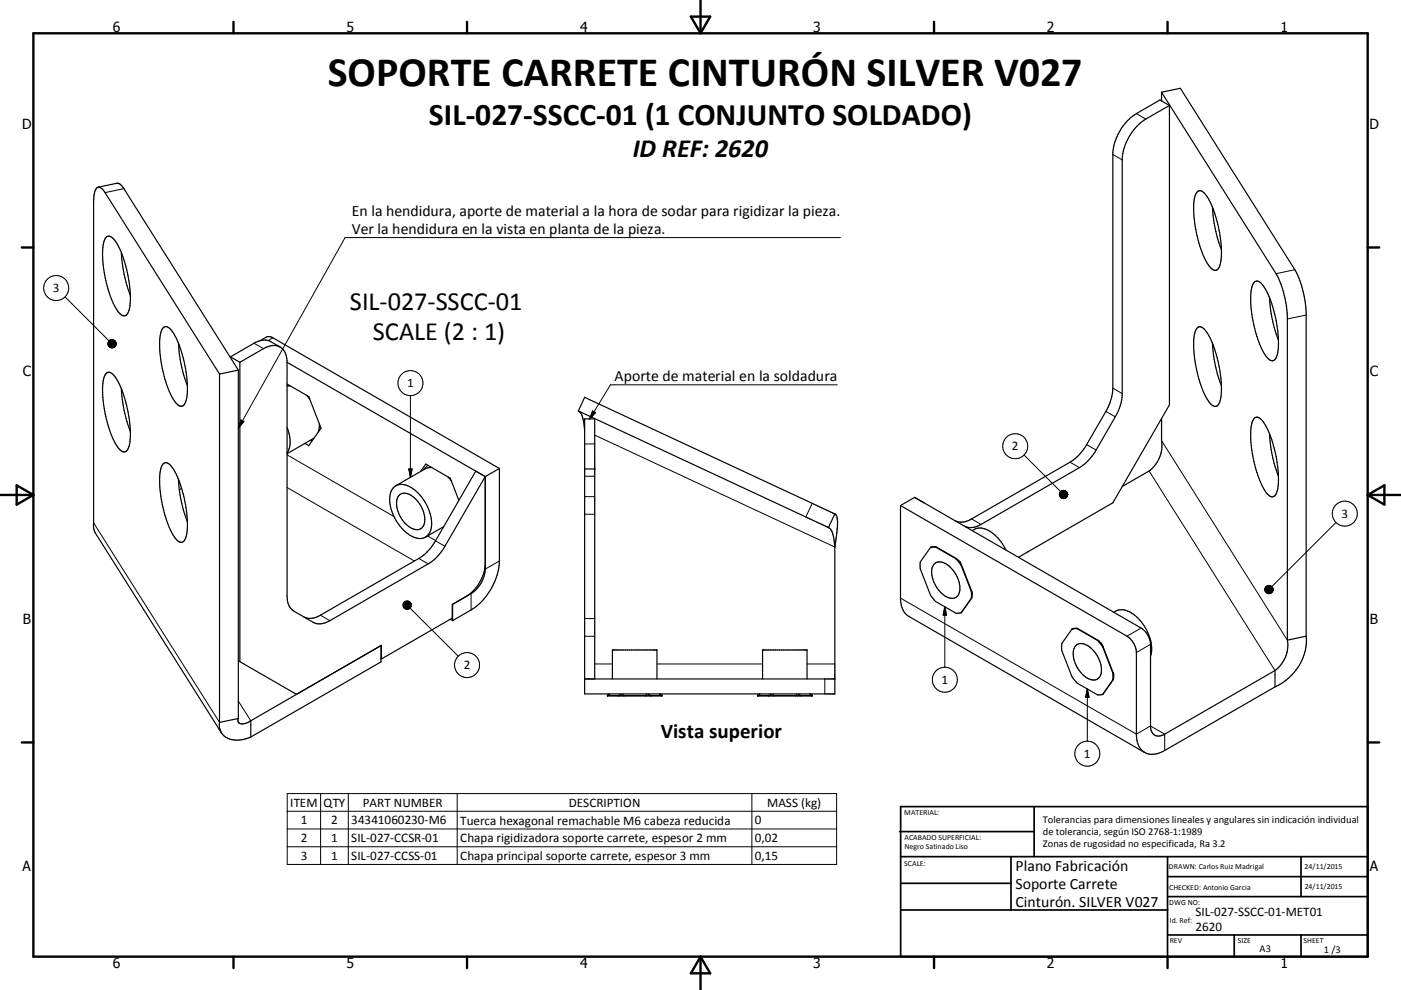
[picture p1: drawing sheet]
<svg xmlns="http://www.w3.org/2000/svg" width="420mm" height="297mm" viewBox="0 0 420 297" stroke-linecap="round" stroke-linejoin="round" font-family="sans-serif">
<g fill="none" stroke="#000" stroke-width=".36">
<path d="M348.2 27.7l5.7-1.2 34.3 54.4a30.4 30.4 0 0 1 3.4 13v97M348.2 27.7l34.4 54.4a29.6 29.6 0 0 1 3.4 13v97M348.2 27.7v2.6M350.6 31.6v89.9l-17 29.4-25.4 14.7M350.6 31.6l-7.1 4.1a15.7 15.7 0 0 0-7 12.3v70.1a14.5 14.5 0 0 1-2.1 6.9l-5.8 10a14.3 14.3 0 0 1-5 5.3l-29.5 17a5 5 0 0 1-5 .5M350.6 31.6l-2.8-1.6-7.1 4.1a15.8 15.8 0 0 0-7.1 11.6v70.7a14.5 14.5 0 0 1-2 7l-5.8 10a13.9 13.9 0 0 1-5 5.3l-29.5 17a5.1 5.1 0 0 1-5 .5M29.4 56.2l5.7-1.2a2.44 2.44 0 0 1 2 1.6l34.4 54.4M359.1 57.5a1.59 1.59 0 0 1 2.3 .8 33.4 33.4 0 0 1 4.8 17.8 6.7 6.7 0 0 1-1.3 4.8 1.81 1.81 0 0 1-2.4-1 33.6 33.6 0 0 1-4.3-20.9zM31.9 71.1a1.6 1.6 0 0 1 2.4 .8 33.9 33.9 0 0 1 4.8 17.2 7.4 7.4 0 0 1-1.3 5.5 2.19 2.19 0 0 1-2.7-1.5 33.8 33.8 0 0 1-4-20.4zM36.4 75.8a40.9 40.9 0 0 0 2.7 12.8M363.5 62.2l.7 5.6 .7 3.4 1.3 3.7M48.8 98.4a1.35 1.35 0 0 1 2.3 .3 27.4 27.4 0 0 1 4.8 13.6l.3 3.1a9.4 9.4 0 0 1-1.1 6.1 1.45 1.45 0 0 1-2.3-.5 30.4 30.4 0 0 1-4.9-15.5 11.3 11.3 0 0 1 .9-7.1z"/>
<path d="M359.1 98.3a1.88 1.88 0 0 1 2.6 1.2 34.1 34.1 0 0 1 4.2 20.4 1.77 1.77 0 0 1-2 2 11.2 11.2 0 0 1-3.9-6.5 33.6 33.6 0 0 1-1.8-15.5zM376 84.8a1.53 1.53 0 0 1 2.5 .6 34 34 0 0 1 4.8 17.9v.6a5.1 5.1 0 0 1-1.5 4.3 2.93 2.93 0 0 1-2.7-2.1 35.3 35.3 0 0 1-3.9-19.5zM380.6 89.3a41.3 41.3 0 0 0 2.7 12.8M31.9 111.9a1.6 1.6 0 0 1 2.4 .9 34.1 34.1 0 0 1 4.8 18.5 5 5 0 0 1-1.5 4.2 2.83 2.83 0 0 1-2.7-2 35.5 35.5 0 0 1-3.9-19.5l.4-1.3zM36.4 116.7l.8 6.4 1.9 6.3M53.5 102.9a41 41 0 0 0 2.7 12.8M65.8 112.2l-34.3-54.4a2.02 2.02 0 0 0-2.3-1.5 3.9 3.9 0 0 0-1.1 3.1v97.5a4.7 4.7 0 0 0 .6 3.1l37.7 59.9M65.8 112.2v104.5M69.1 107.1v.2M69.1 107.1l2.8 1.6M71.5 111v104.6M71.5 111l-5.7 1.2"/>
<path d="M71.9 108.7l7.1-4.1a4.4 4.4 0 0 1 6.1 .6l.7 1.3 .3 2.2M71.9 108.7v89.8M78 102.2l2.3-1.2 1.2 .2 68.2 39.3M84 104.1l-2.8-1.6a4.8 4.8 0 0 0-5 .5l-7.1 4.1M86.1 108.7l59.4 34.3M86.1 115.2l6.5 3.8 3.7 9.5-3.7 5.2-1.2-.7M86.1 108.7v70.1a5.1 5.1 0 0 0 2 4.6l5.8 3.3a5 5 0 0 0 5-.5l29.5-17a13.6 13.6 0 0 0 5-5.3l12.1-20.9M87 115.8h-.9M91.9 118.6l1 1.1M363.5 103a40.8 40.8 0 0 0 2.7 12.8M49 139a1.88 1.88 0 0 1 2.6 1.2 33.8 33.8 0 0 1 4.3 20.5 1.78 1.78 0 0 1-2 1.9 11 11 0 0 1-3.9-6.4 33.5 33.5 0 0 1-1.8-15.6zM86.1 128.3a8.3 8.3 0 0 1 0 7.5"/>
<path d="M93 132.1l.6 .1M94.1 131.5l-8 4.6M95.7 127.2l-.3 2.4M128.3 139.6l-1.3 1.3M173.4 123.3l1.9-4.1 75 35M173.4 123.3l75 35M173.4 123.3a6 6 0 0 1 1.8 4.8l.1 1M348.2 125.6v6.6a9.6 9.6 0 0 1-3.7 9.1l-8 4.7M376 125.6a1.52 1.52 0 0 1 2.5 .6 33 33 0 0 1 4.8 16.4v2.1a5.1 5.1 0 0 1-1.5 4.3 2.85 2.85 0 0 1-2.7-2.1 35.2 35.2 0 0 1-3.9-19.4zM380.6 130.1l.4 4 .6 3.4 1.7 5.4M53.5 143.8l.7 5.6 .9 4.2 1.1 2.9M54.5 146.5l-.8 .4"/>
<path d="M117.9 146.3a4.1 4.1 0 0 1 5.4 0 13.1 13.1 0 0 1 5.9 12.6 3.6 3.6 0 0 1-5.7 2 13.1 13.1 0 0 1-6.4-12.9zM119.7 148.5a3.4 3.4 0 0 1 4.6 .9 8.3 8.3 0 0 1 2.7 8.2 2.56 2.56 0 0 1-4 .7 8.5 8.5 0 0 1-3.9-8.8zM126.1 141.5l1.5-2.3 7.4 4.3 2.6 6.6M129.5 140.3l-1.7 .2-9.1 5.2M133 158l-5.4 3.1M134.3 143.1l1 1.1M145.5 143v27.7a9.3 9.3 0 0 1-4.3 7.4l-5.5 3.2v4.9M145.5 143l-2.9-1.6-12 20.9a14.6 14.6 0 0 1-5 5.2l-29.5 17.1a5.1 5.1 0 0 1-5 .5M149.7 140.5v27.8a18.7 18.7 0 0 1-8.5 14.7l-5.5 3.2M149.7 140.5l-4.2 2.5M175.3 140.7h3M248.4 158.3a5.9 5.9 0 0 1 1.8 4.8l.1 1"/>
<path d="M250.3 154.2h.1M250.3 154.2l-1.9 4.1M250.3 154.2a4.4 4.4 0 0 1 .8 4l-.8 5.9M270 151.7l67.9 39.2a6.2 6.2 0 0 1 2.8 4.9v24.4a5.3 5.3 0 0 0 4.1 6.1 7.1 7.1 0 0 0 4.4-1.1l33.1-19.1M270 151.7l4.2-2.5 67.9 39.2a6.2 6.2 0 0 1 2.8 4.9v24.5a2.58 2.58 0 0 0 1.3 2.8 2.58 2.58 0 0 0 3-.4l33.1-19M270 151.7v27.7a6 6 0 0 0 2.5 5.5l70.7 40.9M291.5 159.2a4.6 4.6 0 0 1 5.7 .5 14.2 14.2 0 0 1 4.4 5.3M145.5 169.1a12.7 12.7 0 0 1-5.7 9.8l-4.2 2.5v4.1l-21.2 12.2M250.3 164.1v44.1h-75v-82.5h3v78M279 164.2l-3.1 4.4-.1 1 .1 1 3.1 7.9 1.5 2 6.1 3.5 1.5-.1M280.1 169.2a3.2 3.2 0 0 1 4.4 .6 8.7 8.7 0 0 1 3.1 8.2 2.47 2.47 0 0 1-3.9 1 8.8 8.8 0 0 1-4.2-8.7zM280.5 164.1l6.1 3.5"/>
<path d="M280.5 164.1l-1.5 .1M280.6 164l-.1 .1M280.6 164l-1.6 .2M280.6 164l6.1 3.6M286.6 167.6l1.5 2M286.7 167.6h-.1M286.7 167.6l1.6 1.9M287.5 168.3l.5 .6M288.1 169.6l3.1 7.9M288.3 169.5l-.2 .1M288.3 169.5l3 7.9M291.2 177.5l.1 1.9"/>
<path d="M291.3 179.4l-3.2 4.5M291.3 177.4l-.1 .1M291.3 177.4v2M291.4 177.9l.1 .1M308.3 165.5l-3 1.7M71.5 198.3l.4 .2M114.2 197.6l.2 .1M114.4 197.7v-4.1l-25.5 14.7-17-9.8M135 185.8l.7 .4M288.3 183.8l-.2 .1M321.4 188.7l-3.1 4.4v1v1l3.1 7.9 1.5 1.9 6.2 3.6 1.5-.2M322.6 193.6a3.4 3.4 0 0 1 4.5 .9 8.3 8.3 0 0 1 2.8 8.2 2.54 2.54 0 0 1-4 .7 8.7 8.7 0 0 1-3.9-8.8z"/>
<path d="M322.9 188.6l6.2 3.5M322.9 188.6l-1.5 .1M323 188.5l-1.6 .2M323 188.5l-.1 .1M323 188.5l6.2 3.6M329.1 192.1l1.5 1.9M329.2 192.1h-.1M329.2 192.1l1.5 1.9M330 192.8l.4 .6M330.6 194l3 7.9M330.7 194h-.1M330.7 194l3.1 7.9"/>
<path d="M333.9 183.7a5 5 0 0 1 6.3 .9 13.1 13.1 0 0 1 4.9 11.8l-.2 .5M386 192.1a9.5 9.5 0 0 1-3.7 9.1M391.6 190.9l-5.6 1.2M391.6 190.9a15.6 15.6 0 0 1-9.3 15.2M65.8 216.7a4.7 4.7 0 0 0 5.6 5.3l1.8-.2 2-.7M71.5 215.6l-5.7 1.1M71.5 215.6a1.2 1.2 0 0 0 .2 1.4 1.2 1.2 0 0 0 1.4 .1l2.1-.9M75.2 216.2l39-22.5v4.9l-39 22.5M75.2 216.2v4.9M175.3 203.7h75M182.1 208.6v.2h16.4v-.2M182.1 208.6h.1"/>
<path d="M182.1 208.6l3.3 .1M182.8 208.2l-.7 .4M183.6 203.7v-8.7h13.4v8.7M185.4 208.7v.1M185.7 208.6h1M185.7 208.6l-.3 .1M186.2 208.2l-.5 .4M186.7 208.6l.3 .1M186.9 208.2l-.2 .4M187 208.7v.1M187 208.7h6.5M193.5 208.7v.1"/>
<path d="M193.7 208.2l.2 .4M193.9 208.6h1M193.9 208.6l-.4 .1M194.4 208.2l.5 .4M194.9 208.6l.3 .1M195.2 208.7v.1M195.2 208.7h3.2M197.8 208.2l.6 .4M198.4 208.7v.1M198.4 208.6h.1M198.4 208.6v.1M227.1 208.6v.2h16.4v-.2"/>
<path d="M227.1 208.6h.1M227.1 208.6l.7-.4-.6 .4M227.2 208.6v.1M227.2 208.7h3.2M227.2 208.7v.1M228.6 203.7v-8.7h13.4v8.7M230.4 208.7v.1M230.7 208.6h1M230.7 208.6l-.3 .1M231.2 208.2l-.5 .4M231.7 208.6l.4 .1M231.9 208.2l-.2 .4"/>
<path d="M232.1 208.7h6.5M232.1 208.7v.1M238.6 208.7v.1M238.7 208.2l.2 .4M238.9 208.6h1M238.9 208.6l-.3 .1M239.4 208.2l.5 .4M239.9 208.6l.3 .1M240.2 208.7h3.2M240.2 208.7v.1M242.8 208.2l.7 .4M243.4 208.7v.1"/>
<path d="M243.5 208.6h.1M243.5 208.6l-.1 .1M333.6 204l-3 4.3M333.6 201.9v2.1M333.8 201.9h-.2M333.8 203.9l-.2 .1M333.8 201.9v2M333.8 203.9l-3.2 4.4M333.9 202.4v.1M382.3 201.2v4.9"/>
</g>
<g fill="none" stroke="#000" stroke-width=".3">
<path d="M340.7 34.1l2.8 1.6M37.1 56.6l-5.6 1.2M333.6 46.3l2.9 1.7M252 71.3h-148.5l-32 57.2M19.5 89.1l13.2 13.1M388.2 80.9l-5.6 1.2M391.6 94.5l-5.6 1.2M76.2 103l2.8 1.6M81.8 101.4l-1.4 .8M123 118.7v24.5M251 115.4h-68l-6.2 10.3M333.6 116.4l2.9 1.7"/>
<path d="M72.2 126l.9 .5-1.6 2zM86.1 136.5l32 18.5M175.3 133.2h3M177.7 123.3l.8 .5-1.7 1.9zM178.3 130.5l72 33.6M307 136.5l11 11M320.8 138.7l2.8 1.6M325.8 133.4l2.8 1.6M331.6 123.4l2.8 1.6M348.2 132.2l37.8 59.9M28.1 156.9l37.7 59.8M86.1 146.3l38.1 22"/>
<path d="M122.6 140.7h1l-.6 2.5zM175.3 154.3h3M175.3 149h3M175.3 142.9h3M243.5 151l-1.9 4.1M291.3 155.7l2.8 1.6M344.5 141.3l37.8 59.9M400.5 156.7l-19.2 19.3M125.6 167.5l2.8 1.7M128.2 160.8l2.4 1.4M130.6 162.3l2.8 1.6M141.1 178l.1 .1v4.9"/>
<path d="M149.7 168.3l-4.4 2.4M270 179.4l70.7 40.8 4.2-2.4 4.3 2.4v5M96.1 184.6l2.8 1.6M122.9 182.4l14.5 14.5M175.3 185.6h3M175.3 190.9h3M178.3 199.2h5.3M197 199.2h31.6M242 199.2h8.3M283.3 182v18.2M283.3 182l.5 2.5h-1zM342.1 188.4l-4.2 2.5"/>
<path d="M344.9 193.3l-4.2 2.5M71.5 210.3l3.7 5.9M247.3 203.7v4.5M326 206.7v15.7M326 206.7l.5 2.5h-1zM86.1 238.1h164.7v21.2h-164.7zM96.1 238.1v21.2M104.4 238.1v21.2M137.1 238.1v21.2M225.4 238.1v21.2M86.1 243.4h164.7M86.1 248.7h164.7"/>
<path d="M86.1 254h164.7"/>
<circle cx="16.9" cy="86.4" r="3.8"/>
<circle cx="123.1" cy="114.9" r="3.8"/>
<circle cx="304.4" cy="133.9" r="3.8"/>
<circle cx="403.2" cy="154.1" r="3.7"/>
<circle cx="140" cy="199.5" r="3.8"/>
<circle cx="283.3" cy="203.9" r="3.8"/>
<circle cx="326" cy="226.1" r="3.7"/>
</g>
<circle cx="227.1" cy="208.8" r=".18" fill="#000"/>
<g fill="none" stroke="#000" stroke-width=".71">
<path d="M10 10h400v277h-400zM70 6.6v3.4M140 6.6v3.4M207.1 5h5.8l-2.9 5zM210 0v10M280 6.6v3.4M350 6.6v3.4M6.6 74.2h3.4M410 74.2h3.5M0 148.5h10M5 145.6l5 2.9-5 2.9zM410 148.5h10.1"/>
<path d="M410 148.5l5.1-2.9v5.8zM6.6 222.7h3.4M410 222.7h3.5M70 287v3.4M140 287v3.4M210 287v10M210 287l2.9 5h-5.8zM280 287v3.4M350 287v3.4"/>
</g>
<g fill="none" stroke="#000" stroke-width=".51">
<path d="M269.7 249.5h40.3M270 242h140v45h-140zM270 257h140M303.1 257v16M310 242v15M350 257v30M390.1 257v12M270 265h33.1M270 273h80M350 269h60M350 263h60M350 280.5h60"/>
<path d="M370 280.5v6.5M390.1 280.5v6.5"/>
</g>
<g fill="#000" stroke="#000" stroke-width=".3">
<path d="M34.7 102.6l.1 .5zM34.5 102.4l.3 .7zM34.4 102.2l.4 .9zM34.1 102l.7 1.1zM33.9 101.9l.9 1.2zM33.6 101.9h.3l.9 1.2zM33.4 101.9h.2l1.2 1.2zM33.1 102l.3-.1 1.4 1.2zM32.9 102.1l.2-.1 1.7 1.1zM32.6 102.3l.3-.2 1.9 1zM32.6 102.3l2.2 .8-2.3-.6zM32.5 102.5l2.3 .6-2.4-.4z"/>
<path d="M32.4 102.7l2.4 .4-2.5-.1zM32.3 103l2.5 .1-2.5 .2zM32.3 103.3l2.5-.2-2.4 .4zM32.4 103.5l2.4-.4-2.3 .7zM32.5 103.8l2.3-.7-2.2 .9zM32.6 104l2.2-.9-1.9 1.1zM32.9 104.2l1.9-1.1-1.7 1.2zM33.1 104.3l1.7-1.2-1.4 1.3zM33.4 104.4l1.4-1.3-1.2 1.3zM34.8 103.1l-.9 1.2-.3 .1zM34.8 103.1l-.9 1.2zM34.8 103.1l-.7 1.1z"/>
<path d="M34.8 103.1l-.4 1zM34.8 103.1l-.3 .8zM34.8 103.1l-.1 .6zM34.8 103.1v.3zM72.2 126l.9 .5-1.6 2zM177.7 123.3l.8 .5-1.7 1.9zM122.6 140.7h1l-.6 2.5zM320 147.8l.1 .5zM319.8 147.6l.3 .7zM319.7 147.4l.4 .9zM319.4 147.3l.7 1zM319.2 147.2l.9 1.1z"/>
<path d="M318.9 147.1l1.2 1.2zM318.6 147.1h.3l1.2 1.2zM318.4 147.2l.2-.1 1.5 1.2zM318.1 147.3l.3-.1 1.7 1.1zM317.9 147.5l.2-.2 2 1zM317.9 147.5l2.2 .8-2.3-.6zM317.8 147.7l2.3 .6-2.4-.3zM317.7 148l2.4 .3-2.5-.1zM317.6 148.2l2.5 .1-2.5 .2zM317.6 148.5l2.5-.2-2.4 .4zM317.7 148.7l2.4-.4-2.3 .7zM317.8 149l2.3-.7-2.2 .9z"/>
<path d="M317.9 149.2l2.2-.9-2 1.1zM318.1 149.4l2-1.1-1.7 1.2zM318.4 149.5l1.7-1.2-1.5 1.3zM318.6 149.6l1.5-1.3-1.2 1.3zM320.1 148.3l-.9 1.3h-.3zM320.1 148.3l-.9 1.3zM320.1 148.3l-.7 1.2zM320.1 148.3l-.4 1zM320.1 148.3l-.3 .8zM320.1 148.3l-.1 .6zM320.1 148.3v.3zM381.5 176.3l.2 .6z"/>
<path d="M381.4 176.1l.3 .8zM381.2 175.9l.5 1zM381 175.8l.7 1.1zM380.8 175.7l.9 1.2zM380.5 175.6l.3 .1 .9 1.2zM380.2 175.6h.3l1.2 1.3zM379.9 175.7l.3-.1 1.5 1.3zM379.7 175.8l.2-.1 1.8 1.2zM379.5 176l.2-.2 2 1.1zM379.5 176l2.2 .9-2.4-.7zM379.3 176.2l2.4 .7-2.5-.4zM379.2 176.5l2.5 .4-2.5-.2z"/>
<path d="M379.2 176.7l2.5 .2-2.5 .1zM379.2 177l2.5-.1-2.5 .4zM379.2 177.3l2.5-.4-2.4 .6zM379.3 177.5l2.4-.6-2.2 .8zM379.5 177.7l2.2-.8-2 1zM379.7 177.9l2-1-1.8 1.1zM379.9 178l1.8-1.1-1.5 1.2zM380.2 178.1l1.5-1.2-1.2 1.2zM381.7 176.9l-.9 1.2h-.3zM381.7 176.9l-.9 1.2zM381.7 176.9l-.7 1.1zM381.7 176.9l-.5 .9z"/>
<path d="M381.7 176.9l-.3 .7zM381.7 176.9l-.2 .5zM381.7 176.9l-.1 .2zM123.2 181l.1 .5zM123 180.8l.3 .7zM122.8 180.6l.5 .9zM122.6 180.5l.7 1zM122.4 180.3l.9 1.2zM122.1 180.3h.3l.9 1.2zM121.9 180.3h.2l1.2 1.2zM121.6 180.4l.3-.1 1.4 1.2zM121.3 180.5l.3-.1 1.7 1.1z"/>
<path d="M121.1 180.7l.2-.2 2 1zM121.1 180.7l2.2 .8-2.3-.6zM121 180.9l2.3 .6-2.4-.4zM120.9 181.1l2.4 .4-2.5-.1zM120.8 181.4l2.5 .1-2.5 .2zM120.8 181.7l2.5-.2-2.4 .4zM120.9 181.9l2.4-.4-2.3 .7zM121 182.2l2.3-.7-2.2 .9zM121.1 182.4l2.2-.9-2 1.1zM121.3 182.6l2-1.1-1.7 1.2zM121.6 182.7l1.7-1.2-1.4 1.3zM121.9 182.8l1.4-1.3-1.2 1.3z"/>
<path d="M123.3 181.5l-.9 1.3h-.3zM123.3 181.5l-.9 1.3zM123.3 181.5l-.7 1.2zM123.3 181.5l-.5 1zM123.3 181.5l-.3 .8zM123.3 181.5l-.1 .6zM123.3 181.5v.3zM283.3 182l.5 2.5h-1zM326 206.7l.5 2.5h-1z"/>
</g>
<text font-size="12.6" x="98.3" y="25.8">SOPORTE CARRETE CINTURÓN SILVER V027</text>
<text font-size="9.4" x="128.6" y="37.6">SIL-027-SSCC-01 (1 CONJUNTO SOLDADO)</text>
<g font-size="7.9">
<text x="189.7" y="47.2">ID REF: 2620</text>
<text x="104.9" y="92.9">SIL-027-SSCC-01</text>
<text x="111.8" y="101.9">SCALE (2 : 1)</text>
</g>
<text font-size="6.3" x="198.1" y="221.4">Vista superior</text>
<g font-size="4.7">
<text x="105.5" y="64.7">En la hendidura, aporte de material a la hora de sodar para rigidizar la pieza.</text>
<text x="105.5" y="70.1">Ver la hendidura en la vista en planta de la pieza.</text>
<text x="184.2" y="114.3">Aporte de material en la soldadura</text>
<text x="304.5" y="261.2">Plano Fabricación</text>
<text x="304.5" y="266.6">Soporte Carrete</text>
<text x="304.5" y="272">Cinturón. SILVER V027</text>
</g>
<g font-size="4.2">
<text x="33.9" y="9.6">6</text>
<text x="103.9" y="9.6">5</text>
<text x="173.9" y="9.6">4</text>
<text x="243.8" y="9.6">3</text>
<text x="313.9" y="9.6">2</text>
<text x="383.9" y="9.6">1</text>
<text x="6.7" y="38.7">D</text>
<text x="410.5" y="38.7">D</text>
<text x="6.9" y="112.9">C</text>
<text x="410.7" y="112.9">C</text>
<text x="6.9" y="187.1">B</text>
<text x="410.7" y="187.1">B</text>
<text x="6.8" y="261.4">A</text>
<text x="410.7" y="261.4">A</text>
<text x="33.9" y="290.4">6</text>
<text x="103.9" y="290.4">5</text>
<text x="173.9" y="290.4">4</text>
<text x="243.8" y="290.4">3</text>
<text x="313.9" y="290.4">2</text>
<text x="383.9" y="290.4">1</text>
</g>
<g font-size="3.9">
<text x="15.8" y="87.7">3</text>
<text x="122.1" y="116.2">1</text>
<text x="303.4" y="135.1">2</text>
<text x="402.2" y="155.4">3</text>
<text x="139" y="200.7">2</text>
<text x="282.3" y="205.1">1</text>
<text x="325" y="227.3">1</text>
<text x="87" y="242">ITEM</text>
<text x="97" y="242">QTY</text>
<text x="108.8" y="242">PART NUMBER</text>
<text x="170.5" y="242">DESCRIPTION</text>
<text x="230" y="242.1">MASS (kg)</text>
<text x="90.2" y="247.3">1</text>
<text x="99.3" y="247.3">2</text>
<text x="105.3" y="247.3">34341060230-M6</text>
<text x="138" y="247.4">Tuerca hexagonal remachable M6 cabeza reducida</text>
<text x="226.3" y="247.3">0</text>
<text x="90.2" y="252.6">2</text>
<text x="90.2" y="257.9">3</text>
<text x="99.3" y="252.6">1</text>
<text x="99.3" y="257.9">1</text>
<text x="105.3" y="252.6">SIL-027-CCSR-01</text>
<text x="105.3" y="257.9">SIL-027-CCSS-01</text>
<text x="138" y="252.7">Chapa rigidizadora soporte carrete, espesor 2 mm</text>
<text x="138" y="258">Chapa principal soporte carrete, espesor 3 mm</text>
<text x="226.3" y="252.6">0,02</text>
<text x="226.3" y="257.9">0,15</text>
<text x="358.4" y="274.9">SIL-027-SSCC-01-MET01</text>
<text x="358.4" y="279.4">2620</text>
</g>
<g font-size="3.1">
<text x="312.7" y="246.8">Tolerancias para dimensiones lineales y angulares sin indicación individual</text>
<text x="312.7" y="250.4">de tolerancia, según ISO 2768-1:1989</text>
<text x="312.7" y="254">Zonas de rugosidad no especificada, Ra 3.2</text>
<text x="377.6" y="285.6">A3</text>
<text x="396.9" y="285.9">1 /3</text>
</g>
<g font-size="2.4">
<text x="271.1" y="244.4">MATERIAL:</text>
<text x="271.2" y="252">ACABADO SUPERFICIAL:</text>
<text x="271.2" y="254.7">Negro Satinado Liso</text>
<text x="271.1" y="259.7">SCALE:</text>
<text x="350.4" y="260.8">DRAWN: Carlos Ruiz Madrigal</text>
<text x="391.1" y="260.6">24/11/2015</text>
<text x="350.5" y="267">CHECKED: Antonio Garcia</text>
<text x="391.2" y="266.7">24/11/2015</text>
<text x="350.5" y="271.4">DWG NO:</text>
<text x="350.7" y="276.9">Id. Ref:</text>
<text x="350.7" y="282.8">REV</text>
<text x="371.1" y="282.9">SIZE</text>
<text x="390.8" y="283">SHEET</text>
</g>
</svg>
